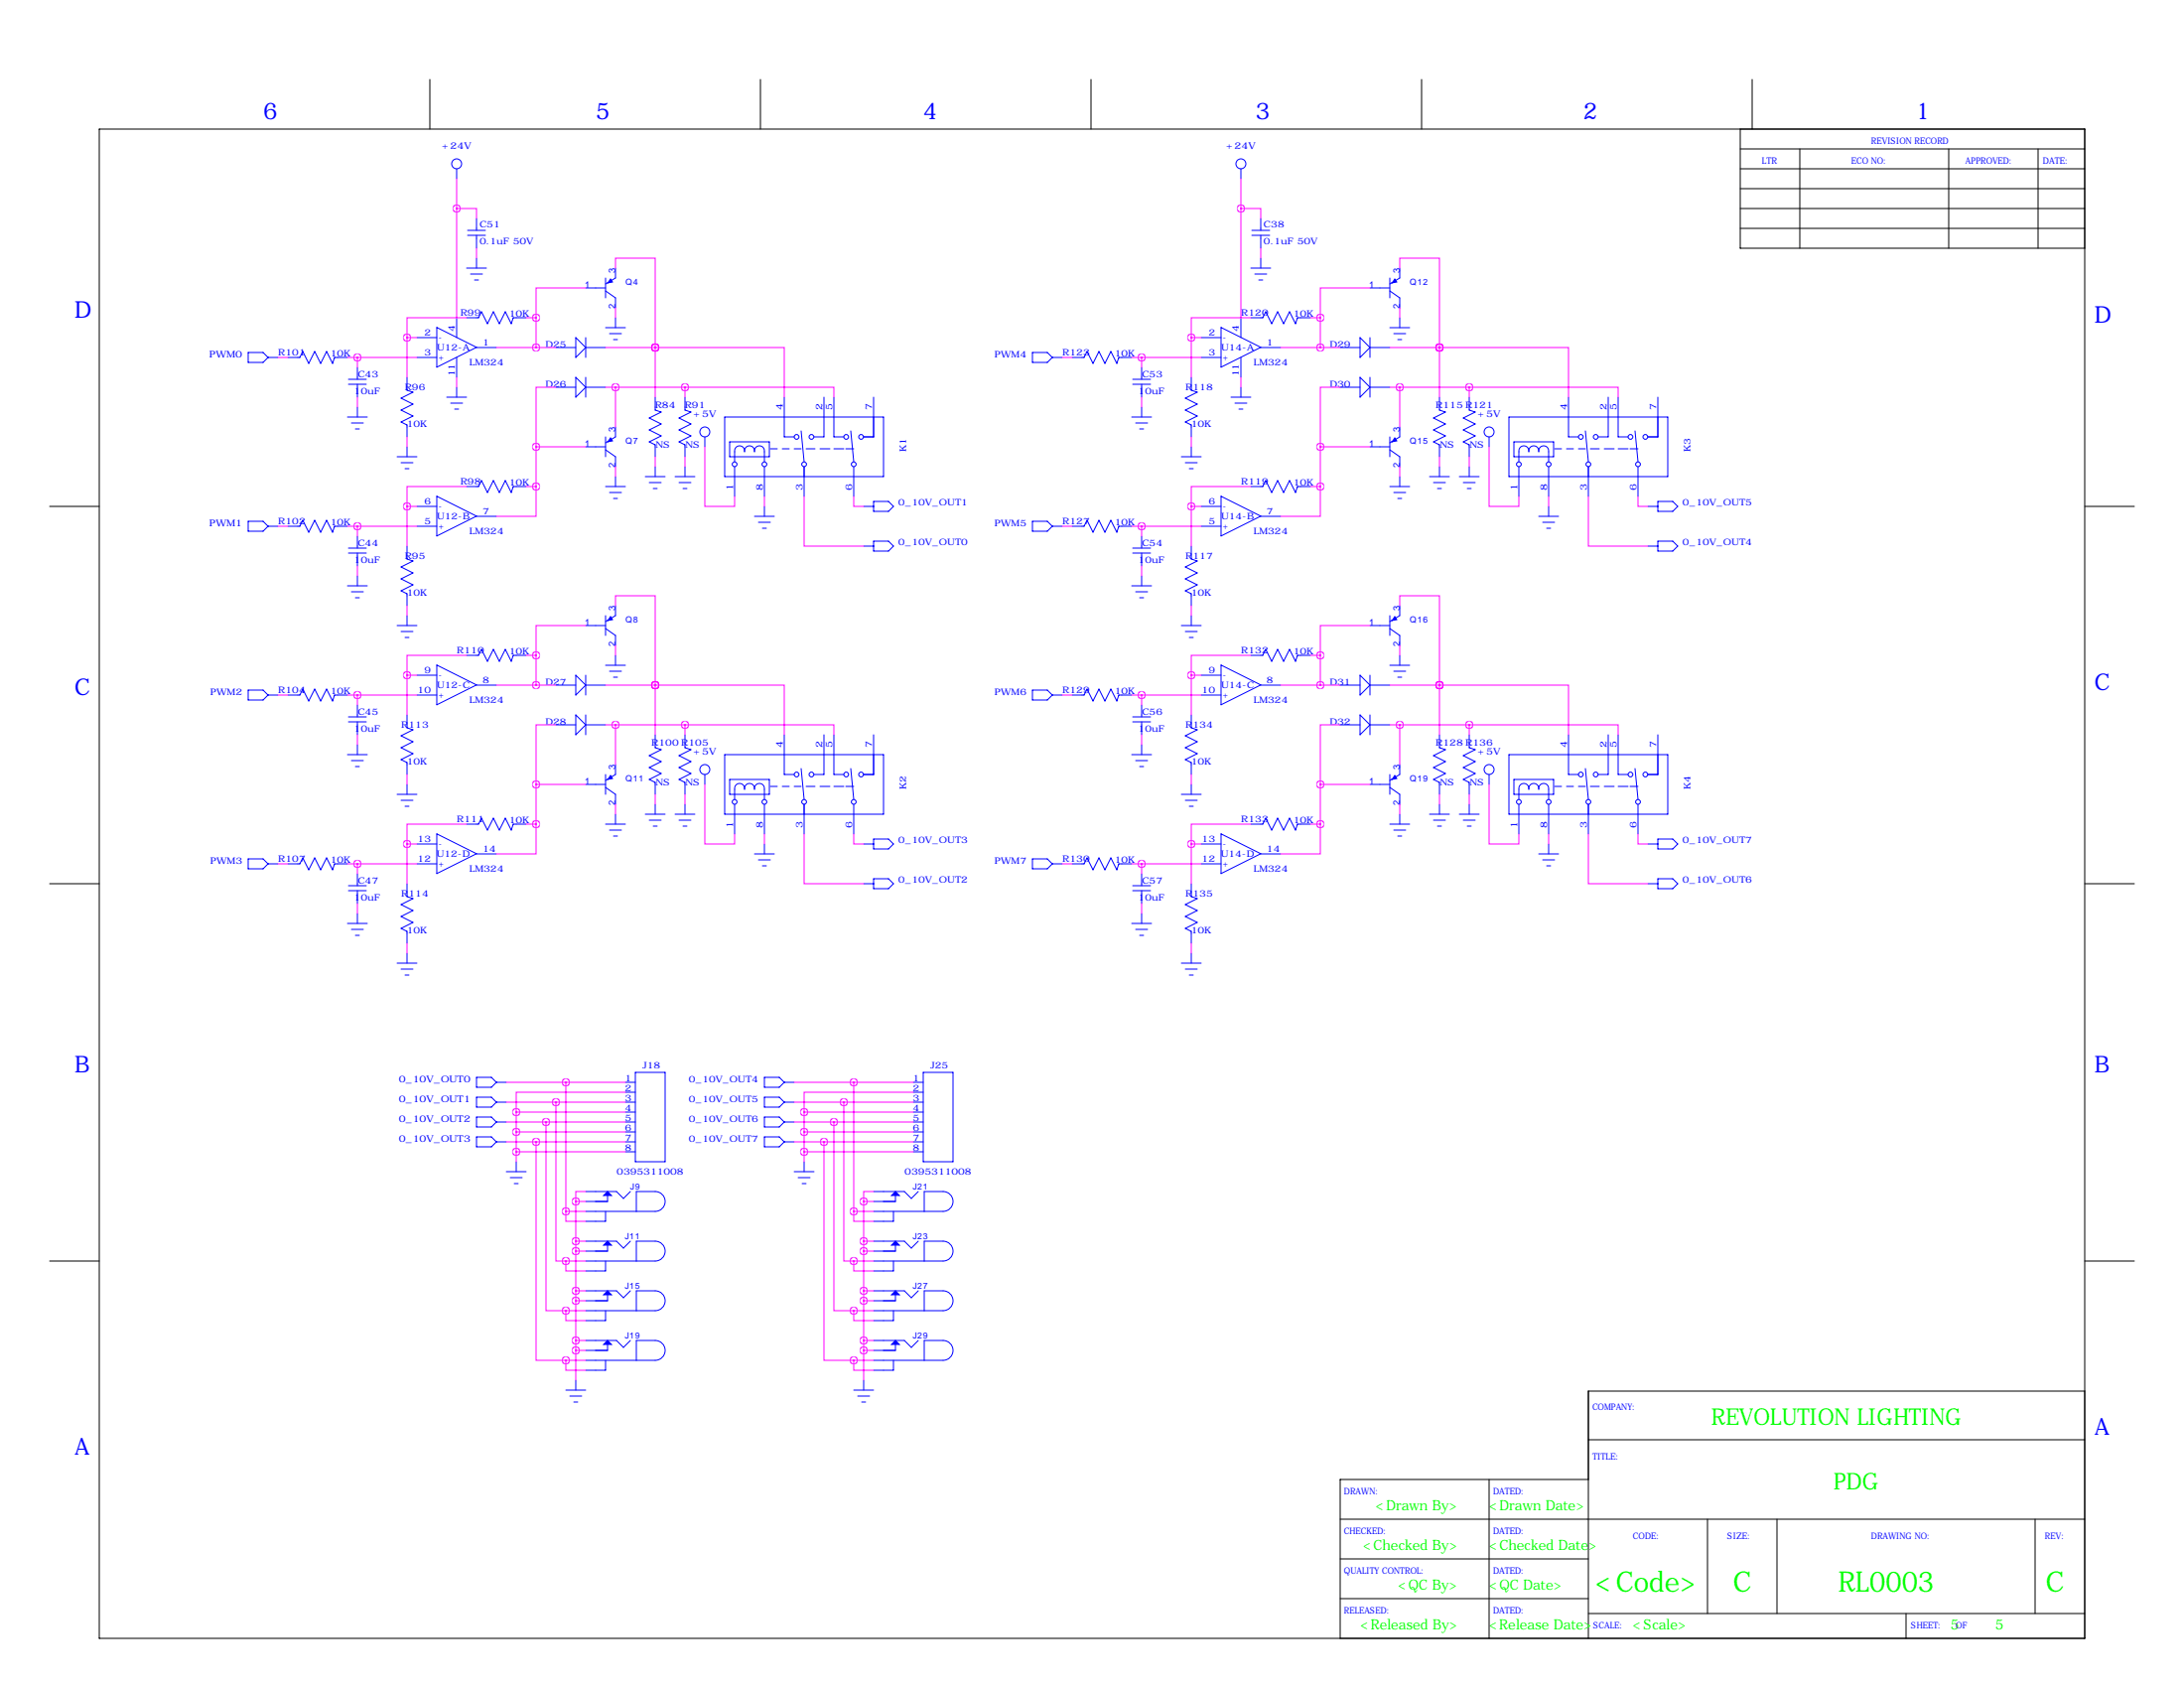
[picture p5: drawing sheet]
<svg xmlns="http://www.w3.org/2000/svg" width="559mm" height="432mm" viewBox="0 0 559 432" stroke-linecap="round" stroke-linejoin="round" font-family="sans-serif">
<g fill="none" stroke="#000" stroke-width=".25">
<path d="M25.4 33h508v386.1h-508zM110 20.3v12.7M194.6 20.3v12.7M279.1 20.3v12.7M363.7 20.3v12.7M445.3 38.1h88.1M445.3 33v30.5h88.1M448.3 20.3v12.7M460.5 38.1v25.4M498.6 38.1v25.4M521.5 38.1v25.4M445.3 48.3h88.1"/>
<path d="M445.3 43.2h88.1M445.3 53.3h88.1M445.3 58.4h88.1M12.7 129.5h12.7M533.4 129.5h12.7M12.7 226.1h12.7M533.4 226.1h12.7M12.7 322.6h12.7M533.4 322.6h12.7M533.4 355.9h-127v63.2M381 378.5v40.6M406.4 368.3h127"/>
<path d="M406.4 378.5h-63.5v40.6M342.9 388.6h190.5M342.9 398.8h63.5M436.9 388.6v24.1M454.7 388.6v24.1M520.7 388.6v24.1M342.9 408.9h63.5M406.4 412.7h127M487.7 412.7v6.4"/>
</g>
<g fill="none" stroke="#00f" stroke-width=".25">
<path d="M116.8 43.2v2.5M119.6 58.9h4.6M121.9 55.9v3M317.5 43.2v2.5M320.3 58.9h4.6M322.6 55.9v3M119.4 68.6h5.1M119.6 60.2h4.6M120.4 70.1h3M121.4 71.6h1M121.9 60.2v3.3M121.9 66v2.6"/>
<path d="M149.9 73.7h5M154.9 71.1v5.1M154.9 74.4l2.6 1.8v2.5M157.5 68.6v2.5l-2.6 1.5M320 68.6h5.1M320.3 60.2h4.6M321.1 70.1h3M322.1 71.6h1M322.6 60.2v3.3M322.6 66v2.6M350.5 73.7h5.1M355.6 71.1v5.1"/>
<path d="M355.6 74.4l2.5 1.8v2.5M358.1 68.6v2.5l-2.5 1.5M63.5 90.2h3.8l1.3 1.2-1.3 1.3h-3.8zM68.6 91.4h2.5M73.7 91.4h3l.8-1.5 1.5 3.1 1.5-3.1 1.5 3.1 1.6-3.1 1.5 3.1 .5-1.6h3.3M89.2 98.3h4.5M89.2 97h4.5M91.4 94v3M91.4 98.3v3.3M104.1 96.5v3.3l1.6 .5-3.1 1.6 3.1 1.5-3.1 1.5 3.1 1.5-3.1 1.5 1.5 .8v3.1M106.7 86.4h5.1M106.7 91.4h5.1"/>
<path d="M111.8 83.8l10.1 5-10.1 5.1zM116.8 81.3v5.1M116.8 91.4v5.1M116.8 99.1v2.5M119.4 81.3h3l.8-1.5 1.5 3 1.5-3 1.6 3 1.5-3 1.5 3 .5-1.5h3.3M121.9 88.9h5.1M142.2 88.9h5.1M142.2 99.1h5.1M147.3 86.4l2.6 2.5-2.6 2.5zM147.3 96.5l2.6 2.6-2.6 2.5zM149.9 88.9h5M149.9 86.4v5"/>
<path d="M149.9 96.5v5.1M149.9 99.1h5M154.9 83.8h5.1M156 85.3h3M157 86.9h1M157.5 81.3v2.5M264.2 90.2h3.8l1.2 1.2-1.2 1.3h-3.8zM269.2 91.4h2.6M274.3 91.4h3.1l.7-1.5 1.6 3.1 1.5-3.1 1.5 3.1 1.5-3.1 1.6 3.1 .5-1.6h3.3M289.8 98.3h4.6M289.8 97h4.6M292.1 94v3"/>
<path d="M292.1 98.3v3.3M304.8 96.5v3.3l1.5 .5-3 1.6 3 1.5-3 1.5 3 1.5-3 1.5 1.5 .8v3.1M307.3 86.4h5.1M307.3 91.4h5.1M312.4 83.8l10.2 5-10.2 5.1zM317.5 81.3v5.1M317.5 91.4v5.1M317.5 99.1v2.5M320 81.3h3.1l.7-1.5 1.6 3 1.5-3 1.5 3 1.5-3 1.6 3 .5-1.5h3.3M322.6 88.9h5.1M342.9 88.9h5.1M342.9 99.1h5.1"/>
<path d="M348 86.4l2.5 2.5-2.5 2.5zM348 96.5l2.5 2.6-2.5 2.5zM350.5 88.9h5.1M350.5 99.1h5.1M350.5 86.4v5M350.5 96.5v5.1M355.6 83.8h5.1M356.6 85.3h3.1M357.6 86.9h1M358.1 81.3v2.5M88.9 106.7h5.1M89.9 108.2h3.1"/>
<path d="M90.9 109.7h1M91.4 104.1v2.6M101.6 116.8h5.1M102.6 118.4h3.1M103.6 119.9h1M104.1 114.3v2.5M114.3 101.6h5.1M115.3 103.1h3.1M116.3 104.6h1M149.9 114.3h5M154.9 111.8v5M154.9 115.1l2.6 1.7v2.6"/>
<path d="M157.5 109.2v2.6l-2.6 1.5M167.6 101.6v3.3l1.6 .5-3.1 1.5 3.1 1.6-3.1 1.5 3.1 1.5-3.1 1.5 1.5 .8v3M167.6 119.4v2.5M175.3 101.6v3.3l1.5 .5-3.1 1.5 3.1 1.6-3.1 1.5 3.1 1.5-3.1 1.5 1.6 .8v3M175.3 119.4v2.5M180.3 111.8v2.5M185.4 106.7h40.7v15.2h-40.7zM186.7 113h10.1v3.8h-10.1zM188 118.1v-2.5a1.27 1.27 0 0 1 1.2-1.6 1.27 1.27 0 0 1 1.3 1.6 1.29 1.29 0 0 1 1.2-1.6 1.29 1.29 0 0 1 1.3 1.6 1.29 1.29 0 0 1 1.3-1.6 1.29 1.29 0 0 1 1.3 1.6v2.5M188 119.4v7.6M195.6 119.4v7.6M197.1 114.8h1.8"/>
<path d="M200.2 114.8h1.7M200.7 101.6v10.2h2.5M203.2 114.8h1.8M205 110.2l.7 7.9M205.7 119.4v7.6M206.2 114.8h2.3M209.8 114.8h2.5M210.8 101.6v10.2h-2.5M213.4 114.8h2.5M213.4 101.6v10.2h2.5M216.4 114.8h2M217.7 110.2l.7 7.9"/>
<path d="M218.4 119.4v7.6M223.5 101.6v10.2h-2.5M289.6 106.7h5M290.6 108.2h3M291.6 109.7h1M292.1 104.1v2.6M302.3 116.8h5M303.3 118.4h3M304.3 119.9h1M304.8 114.3v2.5M315 101.6h5M316 103.1h3"/>
<path d="M317 104.6h1M350.5 114.3h5.1M355.6 111.8v5M355.6 115.1l2.5 1.7v2.6M358.1 109.2v2.6l-2.5 1.5M368.3 101.6v3.3l1.5 .5-3 1.5 3 1.6-3 1.5 3 1.5-3 1.5 1.5 .8v3M368.3 119.4v2.5M375.9 101.6v3.3l1.5 .5-3 1.5 3 1.6-3 1.5 3 1.5-3 1.5 1.5 .8v3M375.9 119.4v2.5M381 111.8v2.5M386.1 106.7h40.6v15.2h-40.6zM387.3 113h10.2v3.8h-10.2z"/>
<path d="M388.6 118.1v-2.5a1.27 1.27 0 0 1 1.3-1.6 1.27 1.27 0 0 1 1.2 1.6 1.29 1.29 0 0 1 1.3-1.6 1.29 1.29 0 0 1 1.3 1.6 1.29 1.29 0 0 1 1.2-1.6 1.29 1.29 0 0 1 1.3 1.6v2.5M388.6 119.4v7.6M396.2 119.4v7.6M397.8 114.8h1.7M400.8 114.8h1.8M401.3 101.6v10.2h2.6M403.9 114.8h1.7M405.6 110.2l.8 7.9M406.4 119.4v7.6M406.9 114.8h2.3M410.5 114.8h2.5M411.5 101.6v10.2h-2.6"/>
<path d="M414 114.8h2.6M414 101.6v10.2h2.6M417.1 114.8h2M418.3 110.2l.8 7.9M419.1 119.4v7.6M424.2 101.6v10.2h-2.6M63.5 133.3h3.8l1.3 1.3-1.3 1.3h-3.8zM68.6 134.6h2.5M73.7 134.6h3l.8-1.5 1.5 3 1.5-3 1.5 3 1.6-3 1.5 3 .5-1.5h3.3M91.4 137.2v3M104.1 139.7v3.3l1.6 .5-3.1 1.5 3.1 1.6-3.1 1.5 3.1 1.5-3.1 1.5 1.5 .8v3M106.7 134.6h5.1"/>
<path d="M106.7 129.5h5.1M111.8 126.9l10.1 5.1-10.1 5.1zM119.4 124.5h3l.8-1.6 1.5 3.1 1.5-3.1 1.6 3.1 1.5-3.1 1.5 3.1 .5-1.5h3.3M121.9 132.1h5.1M154.9 124.5h5.1M156 126h3M157 127.5h1M157.5 121.9v2.6M165.1 121.9h5.1M166.1 123.4h3.1M167.1 125h1M172.7 121.9h5.1"/>
<path d="M173.7 123.4h3.1M174.8 125h1M193 132.1h5.1M194.1 133.6h3M195.1 135.1h1M195.6 129.5v2.6M221 129.5h2.5M221 139.7h2.5M223.5 128.3h3.8l1.3 1.2-1.3 1.3h-3.8zM223.5 138.4h3.8l1.3 1.3-1.3 1.3h-3.8zM264.2 133.3h3.8l1.2 1.3-1.2 1.3h-3.8zM269.2 134.6h2.6"/>
<path d="M274.3 134.6h3.1l.7-1.5 1.6 3 1.5-3 1.5 3 1.5-3 1.6 3 .5-1.5h3.3M292.1 137.2v3M304.8 139.7v3.3l1.5 .5-3 1.5 3 1.6-3 1.5 3 1.5-3 1.5 1.5 .8v3M307.3 134.6h5.1M307.3 129.5h5.1M312.4 126.9l10.2 5.1-10.2 5.1zM320 124.5h3.1l.7-1.6 1.6 3.1 1.5-3.1 1.5 3.1 1.5-3.1 1.6 3.1 .5-1.5h3.3M322.6 132.1h5.1M355.6 124.5h5.1M356.6 126h3.1M357.6 127.5h1M358.1 121.9v2.6"/>
<path d="M365.8 121.9h5M366.8 123.4h3M367.8 125h1M373.4 121.9h5.1M374.4 123.4h3M375.4 125h1M393.7 132.1h5.1M394.7 133.6h3.1M395.7 135.1h1M396.2 129.5v2.6M421.6 129.5h2.6M421.6 139.7h2.6"/>
<path d="M424.2 128.3h3.8l1.3 1.2-1.3 1.3h-3.8zM424.2 138.4h3.8l1.3 1.3-1.3 1.3h-3.8zM88.9 149.9h5.1M89.2 141.5h4.5M89.2 140.2h4.5M89.9 151.4h3.1M90.9 152.9h1M91.4 141.5v3.3M91.4 147.3v2.6M104.1 157.5v2.5M154.9 157.5v5.1M157.5 154.9v2.6l-2.6 1.5"/>
<path d="M289.6 149.9h5M289.8 141.5h4.6M289.8 140.2h4.6M290.6 151.4h3M291.6 152.9h1M292.1 141.5v3.3M292.1 147.3v2.6M304.8 157.5v2.5M355.6 157.5v5.1M358.1 154.9v2.6l-2.5 1.5M63.5 176.5h3.8l1.3 1.3-1.3 1.3h-3.8zM68.6 177.8h2.5"/>
<path d="M73.7 177.8h3l.8-1.5 1.5 3 1.5-3 1.5 3 1.6-3 1.5 3 .5-1.5h3.3M101.6 160h5.1M102.6 161.5h3.1M103.6 163.1h1M106.7 177.8h5.1M106.7 172.7h5.1M111.8 170.1l10.1 5.1-10.1 5.1zM119.4 167.6h3l.8-1.5 1.5 3.1 1.5-3.1 1.6 3.1 1.5-3.1 1.5 3.1 .5-1.6h3.3M121.9 175.3h5.1M142.2 175.3h5.1M147.3 172.7l2.6 2.6-2.6 2.5zM149.9 175.3h5"/>
<path d="M149.9 160h5M149.9 172.7v5.1M154.9 160.8l2.6 1.8v2.5M154.9 170.2h5.1M156 171.7h3M157 173.2h1M157.5 167.6v2.6M264.2 176.5h3.8l1.2 1.3-1.2 1.3h-3.8zM269.2 177.8h2.6M274.3 177.8h3.1l.7-1.5 1.6 3 1.5-3 1.5 3 1.5-3 1.6 3 .5-1.5h3.3M302.3 160h5M303.3 161.5h3"/>
<path d="M304.3 163.1h1M307.3 177.8h5.1M307.3 172.7h5.1M312.4 170.1l10.2 5.1-10.2 5.1zM320 167.6h3.1l.7-1.5 1.6 3.1 1.5-3.1 1.5 3.1 1.5-3.1 1.6 3.1 .5-1.6h3.3M322.6 175.3h5.1M342.9 175.3h5.1M348 172.7l2.5 2.6-2.5 2.5zM350.5 175.3h5.1M350.5 160h5.1M350.5 172.7v5.1M355.6 160.8l2.5 1.8v2.5"/>
<path d="M355.6 170.2h5.1M356.6 171.7h3.1M357.6 173.2h1M358.1 167.6v2.6M88.9 193h5.1M89.2 184.7h4.5M89.2 183.4h4.5M89.9 194.6h3.1M90.9 196.1h1M91.4 180.3v3.1M91.4 184.7v3.3M91.4 190.5v2.5"/>
<path d="M104.1 182.9v3.3l1.6 .5-3.1 1.5 3.1 1.5-3.1 1.6 3.1 1.5-3.1 1.5 1.5 .8v3M142.2 185.4h5.1M147.3 182.9l2.6 2.5-2.6 2.6zM149.9 182.9v5.1M149.9 185.4h5M154.9 198.1v5.1M157.5 195.6v2.5l-2.6 1.5M167.6 188v3.3l1.6 .5-3.1 1.5 3.1 1.5-3.1 1.5 3.1 1.6-3.1 1.5 1.5 .8v3M175.3 188v3.3l1.5 .5-3.1 1.5 3.1 1.5-3.1 1.5 3.1 1.6-3.1 1.5 1.6 .8v3M180.3 198.1v2.6M185.4 193h40.7v15.3h-40.7zM186.7 199.4h10.1v3.8h-10.1z"/>
<path d="M200.7 188v10.1h2.5M205 196.6l.7 7.9M210.8 188v10.1h-2.5M213.4 188v10.1h2.5M217.7 196.6l.7 7.9M223.5 188v10.1h-2.5M289.6 193h5M289.8 184.7h4.6M289.8 183.4h4.6M290.6 194.6h3M291.6 196.1h1M292.1 180.3v3.1"/>
<path d="M292.1 184.7v3.3M292.1 190.5v2.5M304.8 182.9v3.3l1.5 .5-3 1.5 3 1.5-3 1.6 3 1.5-3 1.5 1.5 .8v3M342.9 185.4h5.1M348 182.9l2.5 2.5-2.5 2.6zM350.5 185.4h5.1M350.5 182.9v5.1M355.6 198.1v5.1M358.1 195.6v2.5l-2.5 1.5M368.3 188v3.3l1.5 .5-3 1.5 3 1.5-3 1.5 3 1.6-3 1.5 1.5 .8v3M375.9 188v3.3l1.5 .5-3 1.5 3 1.5-3 1.5 3 1.6-3 1.5 1.5 .8v3M381 198.1v2.6"/>
<path d="M386.1 193h40.6v15.3h-40.6zM387.3 199.4h10.2v3.8h-10.2zM401.3 188v10.1h2.6M405.6 196.6l.8 7.9M411.5 188v10.1h-2.6M414 188v10.1h2.6M418.3 196.6l.8 7.9M424.2 188v10.1h-2.6M63.5 219.7h3.8l1.3 1.3-1.3 1.2h-3.8zM101.6 203.2h5.1M102.6 204.7h3.1M103.6 206.2h1"/>
<path d="M104.1 200.7v2.5M106.7 215.9h5.1M111.8 213.3l10.1 5.1-10.1 5.1zM119.4 210.8h3l.8-1.5 1.5 3 1.5-3 1.6 3 1.5-3 1.5 3 .5-1.5h3.3M121.9 218.4h5.1M149.9 200.7h5M154.9 210.8h5.1M154.9 201.4l2.6 1.8v2.5M156 212.3h3M157 213.9h1M157.5 208.3v2.5M165.1 208.3h5.1"/>
<path d="M166.1 209.8h3.1M167.1 211.3h1M167.6 205.7v2.6M172.7 208.3h5.1M173.7 209.8h3.1M174.8 211.3h1M175.3 205.7v2.6M188 204.5v-2.6a1.27 1.27 0 0 1 1.2-1.5 1.27 1.27 0 0 1 1.3 1.5 1.29 1.29 0 0 1 1.2-1.5 1.29 1.29 0 0 1 1.3 1.5 1.29 1.29 0 0 1 1.3-1.5 1.29 1.29 0 0 1 1.3 1.5v2.6M188 205.7v7.7M193 218.4h5.1M194.1 220h3M195.6 205.7v7.7"/>
<path d="M195.6 215.9v2.5M197.1 201.2h1.8M200.2 201.2h1.7M203.2 201.2h1.8M205.7 205.7v7.7M206.2 201.2h2.3M209.8 201.2h2.5M213.4 201.2h2.5M216.4 201.2h2M218.4 205.7v7.7M221 215.9h2.5M223.5 214.6h3.8l1.3 1.3-1.3 1.3h-3.8z"/>
<path d="M264.2 219.7h3.8l1.2 1.3-1.2 1.2h-3.8zM302.3 203.2h5M303.3 204.7h3M304.3 206.2h1M304.8 200.7v2.5M307.3 215.9h5.1M312.4 213.3l10.2 5.1-10.2 5.1zM320 210.8h3.1l.7-1.5 1.6 3 1.5-3 1.5 3 1.5-3 1.6 3 .5-1.5h3.3M322.6 218.4h5.1M350.5 200.7h5.1M355.6 210.8h5.1M355.6 201.4l2.5 1.8v2.5"/>
<path d="M356.6 212.3h3.1M357.6 213.9h1M358.1 208.3v2.5M365.8 208.3h5M366.8 209.8h3M367.8 211.3h1M368.3 205.7v2.6M373.4 208.3h5.1M374.4 209.8h3M375.4 211.3h1M375.9 205.7v2.6M388.6 204.5v-2.6a1.27 1.27 0 0 1 1.3-1.5 1.27 1.27 0 0 1 1.2 1.5 1.29 1.29 0 0 1 1.3-1.5 1.29 1.29 0 0 1 1.3 1.5 1.29 1.29 0 0 1 1.2-1.5 1.29 1.29 0 0 1 1.3 1.5v2.6"/>
<path d="M388.6 205.7v7.7M393.7 218.4h5.1M394.7 220h3.1M396.2 205.7v7.7M396.2 215.9v2.5M397.8 201.2h1.7M400.8 201.2h1.8M403.9 201.2h1.7M406.4 205.7v7.7M406.9 201.2h2.3M410.5 201.2h2.5M414 201.2h2.6"/>
<path d="M417.1 201.2h2M419.1 205.7v7.7M421.6 215.9h2.6M424.2 214.6h3.8l1.3 1.3-1.3 1.3h-3.8zM68.6 221h2.5M73.7 221h3l.8-1.5 1.5 3 1.5-3 1.5 3 1.6-3 1.5 3 .5-1.5h3.3M88.9 236.2h5.1M89.2 227.8h4.5M89.2 226.6h4.5M89.9 237.7h3.1M90.9 239.3h1M91.4 223.5v3.1"/>
<path d="M91.4 227.8v3.3M91.4 233.7v2.5M104.1 226.1v3.3l1.6 .5-3.1 1.5 3.1 1.5-3.1 1.5 3.1 1.6-3.1 1.5 1.5 .8v3M106.7 221h5.1M195.1 221.5h1M221 226.1h2.5M223.5 224.8h3.8l1.3 1.3-1.3 1.2h-3.8zM269.2 221h2.6M274.3 221h3.1l.7-1.5 1.6 3 1.5-3 1.5 3 1.5-3 1.6 3 .5-1.5h3.3M289.6 236.2h5M289.8 227.8h4.6M289.8 226.6h4.6"/>
<path d="M290.6 237.7h3M291.6 239.3h1M292.1 223.5v3.1M292.1 227.8v3.3M292.1 233.7v2.5M304.8 226.1v3.3l1.5 .5-3 1.5 3 1.5-3 1.5 3 1.6-3 1.5 1.5 .8v3M307.3 221h5.1M395.7 221.5h1M421.6 226.1h2.6M424.2 224.8h3.8l1.3 1.3-1.3 1.2h-3.8zM101.6 246.4h5.1M102.6 247.9h3.1"/>
<path d="M103.6 249.4h1M104.1 243.8v2.6M302.3 246.4h5M303.3 247.9h3M304.3 249.4h1M304.8 243.8v2.6M121.9 275.6h3.8l1.3 1.3-1.3 1.2h-3.8zM127 276.9h2.5M160 276.9h2.6M160 279.4h2.6M162.6 274.3h7.6v22.9h-7.6zM195.6 275.6h3.8l1.3 1.3-1.3 1.2h-3.8z"/>
<path d="M200.7 276.9h2.5M233.7 276.9h2.5M233.7 279.4h2.5M236.2 274.3h7.6v22.9h-7.6zM121.9 280.7h3.8l1.3 1.2-1.3 1.3h-3.8zM121.9 285.8h3.8l1.3 1.2-1.3 1.3h-3.8zM121.9 290.8h3.8l1.3 1.3-1.3 1.3h-3.8zM127 281.9h2.5M127 287h2.5M127 292.1h2.5M129.5 299.7h5.1M132.1 297.2v2.5"/>
<path d="M160 281.9h2.6M160 284.5h2.6M160 287h2.6M160 289.6h2.6M160 292.1h2.6M160 294.6h2.6M195.6 280.7h3.8l1.3 1.2-1.3 1.3h-3.8zM195.6 285.8h3.8l1.3 1.2-1.3 1.3h-3.8zM195.6 290.8h3.8l1.3 1.3-1.3 1.3h-3.8zM200.7 281.9h2.5M200.7 287h2.5M200.7 292.1h2.5"/>
<path d="M203.2 299.7h5.1M205.7 297.2v2.5M233.7 281.9h2.5M233.7 284.5h2.5M233.7 287h2.5M233.7 289.6h2.5M233.7 292.1h2.5M233.7 294.6h2.5M130.6 301.2h3M131.6 302.8h1M149.9 309.9h17.7a2.54 2.54 0 0 0 2.6-2.6 2.54 2.54 0 0 0-2.6-2.5h-4.8v5.1M149.9 304.8h7.8l1.8 1.8 1.8-1.8"/>
<path d="M149.9 317.5h7.8l1.8 1.8 1.8-1.8M154.9 309.9v2.5h-5M155.4 305.8v1.5h-5.5M155.4 318.5v1.5h-5.5M204.2 301.2h3.1M205.2 302.8h1M223.5 309.9h17.8a2.54 2.54 0 0 0 2.5-2.6 2.54 2.54 0 0 0-2.5-2.5h-4.8v5.1M223.5 304.8h7.9l1.8 1.8 1.7-1.8M223.5 317.5h7.9l1.8 1.8 1.7-1.8M228.6 309.9v2.5h-5.1M229.1 305.8v1.5h-5.6M229.1 318.5v1.5h-5.6"/>
<path d="M149.9 322.6h17.7a2.54 2.54 0 0 0 2.6-2.6 2.54 2.54 0 0 0-2.6-2.5h-4.8v5.1M149.9 335.3h17.7a2.54 2.54 0 0 0 2.6-2.6 2.54 2.54 0 0 0-2.6-2.5h-4.8v5.1M149.9 330.2h7.8l1.8 1.8 1.8-1.8M154.9 322.6v2.5h-5M154.9 335.3v2.5h-5M155.4 331.2v1.5h-5.5M223.5 322.6h17.8a2.54 2.54 0 0 0 2.5-2.6 2.54 2.54 0 0 0-2.5-2.5h-4.8v5.1M223.5 335.3h17.8a2.54 2.54 0 0 0 2.5-2.6 2.54 2.54 0 0 0-2.5-2.5h-4.8v5.1M223.5 330.2h7.9l1.8 1.8 1.7-1.8M228.6 322.6v2.5h-5.1M228.6 335.3v2.5h-5.1M229.1 331.2v1.5h-5.6"/>
<path d="M144.8 355.6h5.1M145.8 357.1h3M146.8 358.6h1M147.3 353.1v2.5M149.9 348h17.7a2.54 2.54 0 0 0 2.6-2.6 2.54 2.54 0 0 0-2.6-2.5h-4.8v5.1M149.9 342.9h7.8l1.8 1.8 1.8-1.8M154.9 348v2.5h-5M155.4 343.9v1.5h-5.5M218.4 355.6h5.1M219.5 357.1h3M220.5 358.6h1M221 353.1v2.5"/>
<path d="M223.5 348h17.8a2.54 2.54 0 0 0 2.5-2.6 2.54 2.54 0 0 0-2.5-2.5h-4.8v5.1M223.5 342.9h7.9l1.8 1.8 1.7-1.8M228.6 348v2.5h-5.1M229.1 343.9v1.5h-5.6"/>
<circle cx="116.8" cy="41.9" r="1.27"/>
<circle cx="317.5" cy="41.9" r="1.27"/>
<circle cx="180.3" cy="110.5" r="1.27"/>
<circle cx="188" cy="118.8" r=".61"/>
<circle cx="195.6" cy="118.8" r=".61"/>
<circle cx="203.8" cy="111.8" r=".61"/>
<circle cx="205.7" cy="118.8" r=".61"/>
<circle cx="207.6" cy="111.8" r=".61"/>
<circle cx="216.5" cy="111.8" r=".61"/>
<circle cx="218.4" cy="118.8" r=".61"/>
<circle cx="220.3" cy="111.8" r=".61"/>
<circle cx="381" cy="110.5" r="1.27"/>
<circle cx="388.6" cy="118.8" r=".61"/>
<circle cx="396.2" cy="118.8" r=".61"/>
<circle cx="404.5" cy="111.8" r=".61"/>
<circle cx="406.4" cy="118.8" r=".61"/>
<circle cx="408.3" cy="111.8" r=".61"/>
<circle cx="417.2" cy="111.8" r=".61"/>
<circle cx="419.1" cy="118.8" r=".61"/>
<circle cx="421" cy="111.8" r=".61"/>
<circle cx="180.3" cy="196.8" r="1.27"/>
<circle cx="203.8" cy="198.1" r=".61"/>
<circle cx="207.6" cy="198.1" r=".61"/>
<circle cx="216.5" cy="198.1" r=".61"/>
<circle cx="220.3" cy="198.1" r=".61"/>
<circle cx="381" cy="196.8" r="1.27"/>
<circle cx="404.5" cy="198.1" r=".61"/>
<circle cx="408.3" cy="198.1" r=".61"/>
<circle cx="417.2" cy="198.1" r=".61"/>
<circle cx="421" cy="198.1" r=".61"/>
<circle cx="188" cy="205.1" r=".61"/>
<circle cx="195.6" cy="205.1" r=".61"/>
<circle cx="205.7" cy="205.1" r=".61"/>
<circle cx="218.4" cy="205.1" r=".61"/>
<circle cx="388.6" cy="205.1" r=".61"/>
<circle cx="396.2" cy="205.1" r=".61"/>
<circle cx="406.4" cy="205.1" r=".61"/>
<circle cx="419.1" cy="205.1" r=".61"/>
</g>
<g fill="#00f" stroke="#00f" stroke-width=".25">
<path d="M156.2 112l.5 .8-1.3 .2z"/>
<path d="M156.2 71.4l.5 .7-1.3 .3z"/>
<path d="M156.2 198.4l.5 .7-1.3 .3z"/>
<path d="M156.2 157.7l.5 .8-1.3 .3z"/>
<path d="M356.9 112l.5 .8-1.3 .2z"/>
<path d="M356.9 71.4l.5 .7-1.3 .3z"/>
<path d="M356.9 198.4l.5 .7-1.3 .3z"/>
<path d="M356.9 157.7l.5 .8-1.3 .3z"/>
<path d="M155.4 304.8l1.1 1h-2.1z"/>
<path d="M154.4 318.5l1-1 1.1 1z"/>
<path d="M155.4 330.2l1.1 1h-2.1z"/>
<path d="M155.4 342.9l1.1 1h-2.1z"/>
<path d="M229.1 304.8l1 1h-2z"/>
<path d="M229.1 317.5l1 1h-2z"/>
<path d="M229.1 330.2l1 1h-2z"/>
<path d="M229.1 342.9l1 1h-2z"/>
</g>
<g fill="none" stroke="#f0f" stroke-width=".25">
<path d="M116.8 53.3h5.1v2.6M116.8 45.7v35.6M317.5 53.3h5.1v2.6M317.5 45.7v35.6M121.9 63.5v2.5M149.9 73.7h-12.7v7.6M157.5 68.6v-2.6h10.1v22.9M157.5 78.7v2.6M322.6 63.5v2.5M350.5 73.7h-12.7v7.6M358.1 68.6v-2.6h10.2v22.9M358.1 78.7v2.6"/>
<path d="M71.1 91.4h2.6M88.9 91.4h17.8M91.4 91.4v2.6M104.1 86.4h2.6M104.1 86.4v10.1M116.8 96.5v2.6M119.4 81.3h-15.3v5.1M127 88.9h15.2M134.6 81.3h2.6M137.2 81.3v7.6M142.2 99.1h-5v15.2M154.9 88.9h12.7"/>
<path d="M154.9 99.1h20.4M157.5 99.1v10.1M167.6 88.9h33.1v12.7M167.6 88.9h.1M167.6 88.9v12.7M175.3 99.1h38.1v2.5M175.3 99.1v2.5M271.8 91.4h2.5M289.6 91.4h17.7M292.1 91.4v2.6M304.8 86.4h2.5M304.8 86.4v10.1"/>
<path d="M317.5 96.5v2.6M320 81.3h-15.2v5.1M327.7 88.9h15.2M335.3 81.3h2.5M337.8 81.3v7.6M342.9 99.1h-5.1v15.2M355.6 88.9h12.7M355.6 99.1h20.3M358.1 99.1v10.1M368.3 88.9h33v12.7M368.3 88.9h.1M368.3 88.9v12.7"/>
<path d="M375.9 99.1h38.1v2.5M375.9 99.1v2.5M91.4 101.6v2.5M104.1 111.8v2.5M137.2 114.3h12.7M137.2 114.3v10.2M157.5 119.4v2.5M167.6 116.8v2.6M175.3 116.8v2.6M180.3 114.3v15.2h7.7v-2.5M292.1 101.6v2.5M304.8 111.8v2.5"/>
<path d="M337.8 114.3v10.2M337.8 114.3h12.7M358.1 119.4v2.5M368.3 116.8v2.6M375.9 116.8v2.6M381 114.3v15.2h7.6v-2.5M71.1 134.6h2.6M88.9 134.6h17.8M91.4 134.6v2.6M104.1 129.5v10.2M104.1 129.5h2.6M119.4 124.5h-15.3v5"/>
<path d="M134.6 124.5h2.6M137.2 124.5v7.6h-10.2M195.6 127v2.5M205.7 127v12.7h15.3M218.4 127v2.5h2.6M271.8 134.6h2.5M289.6 134.6h17.7M292.1 134.6v2.6M304.8 129.5h2.5M304.8 129.5v10.2M320 124.5h-15.2v5M335.3 124.5h2.5"/>
<path d="M337.8 124.5v7.6h-10.1M396.2 127v2.5M406.4 127v12.7h15.2M419.1 127v2.5h2.5M91.4 144.8v2.5M104.1 154.9v2.6M157.5 154.9v-2.5h10.1v22.9M292.1 144.8v2.5M304.8 154.9v2.6M358.1 154.9v-2.5h10.2v22.9M71.1 177.8h2.6M88.9 177.8h17.8"/>
<path d="M91.4 177.8v2.5M104.1 172.7v10.2M104.1 172.7h2.6M119.4 167.6h-15.3v5.1M127 175.3h15.2M134.6 167.6h2.6M137.2 167.6v7.7M149.9 160h-12.7v7.6M154.9 175.3h12.7M157.5 165.1v2.5M167.6 175.3h33.1v12.7M167.6 175.3h.1"/>
<path d="M167.6 175.3v12.7M271.8 177.8h2.5M289.6 177.8h17.7M292.1 177.8v2.5M304.8 172.7h2.5M304.8 172.7v10.2M320 167.6h-15.2v5.1M327.7 175.3h15.2M335.3 167.6h2.5M337.8 167.6v7.7M350.5 160h-12.7v7.6M355.6 175.3h12.7"/>
<path d="M358.1 165.1v2.5M368.3 175.3h33v12.7M368.3 175.3h.1M368.3 175.3v12.7M91.4 188v2.5M104.1 198.1v2.6M142.2 185.4h-5v15.3M154.9 185.4h20.4M157.5 185.4v10.2M175.3 185.4h38.1v2.6M175.3 185.4v2.6M292.1 188v2.5"/>
<path d="M304.8 198.1v2.6M342.9 185.4h-5.1v15.3M355.6 185.4h20.3M358.1 185.4v10.2M375.9 185.4h38.1v2.6M375.9 185.4v2.6M104.1 215.9v10.2M104.1 215.9h2.6M119.4 210.8h-15.3v5.1M134.6 210.8h2.6M137.2 210.8v7.6h-10.2M137.2 200.7v10.1"/>
<path d="M137.2 200.7h12.7M157.5 205.7v2.6M167.6 203.2v2.5M175.3 203.2v2.5M180.3 200.7v15.2h7.7v-2.5M195.6 213.4v2.5M205.7 213.4v12.7h15.3M218.4 213.4v2.5h2.6M304.8 215.9h2.5M304.8 215.9v10.2M320 210.8h-15.2v5.1M335.3 210.8h2.5"/>
<path d="M337.8 210.8v7.6h-10.1M337.8 200.7v10.1M337.8 200.7h12.7M358.1 205.7v2.6M368.3 203.2v2.5M375.9 203.2v2.5M381 200.7v15.2h7.6v-2.5M396.2 213.4v2.5M406.4 213.4v12.7h15.2M419.1 213.4v2.5h2.5M71.1 221h2.6M88.9 221h17.8"/>
<path d="M91.4 221v2.5M91.4 231.1v2.6M271.8 221h2.5M289.6 221h17.7M292.1 221v2.5M292.1 231.1v2.6M104.1 241.3v2.5M304.8 241.3v2.5M129.5 276.9h30.5M144.8 276.9v33M160 279.4h-27.9v5.1M203.2 276.9h30.5"/>
<path d="M218.4 276.9v33M233.7 279.4h-28v5.1M129.5 281.9h30.5M129.5 287h30.5M129.5 292.1h30.5M132.1 284.5h27.9M132.1 284.5v12.7M132.1 289.6h27.9M132.1 294.6h27.9M137.2 292.1v55.9h7.6M139.7 287v48.3h5.1M142.2 281.9v40.7h2.6"/>
<path d="M203.2 281.9h30.5M203.2 287h30.5M203.2 292.1h30.5M205.7 284.5h28M205.7 289.6h28M205.7 294.6h28M205.7 284.5v12.7M210.8 292.1v55.9h7.6M213.4 287v48.3h5M215.9 281.9v40.7h2.5M144.8 309.9v2.5h5.1M144.8 309.9h5.1"/>
<path d="M147.3 307.3h2.6M147.3 307.3v45.8M147.3 317.5h2.6M149.9 304.8h-2.6v2.5M218.4 309.9v2.5h5.1M218.4 309.9h5.1M221 307.3h2.5M221 317.5h2.5M221 307.3v45.8M223.5 304.8h-2.5v2.5M144.8 322.6v2.5h5.1M144.8 335.3v2.5h5.1"/>
<path d="M144.8 322.6h5.1M144.8 335.3h5.1M147.3 320h2.6M147.3 330.2h2.6M147.3 332.7h2.6M218.4 322.6v2.5h5.1M218.4 335.3v2.5h5.1M218.4 322.6h5.1M218.4 335.3h5.1M221 320h2.5M221 330.2h2.5M221 332.7h2.5"/>
<path d="M144.8 348v2.5h5.1M144.8 348h5.1M147.3 342.9h2.6M147.3 345.4h2.6M218.4 348v2.5h5.1M218.4 348h5.1M221 342.9h2.5M221 345.4h2.5"/>
</g>
<path d="M116.8 53.3a.07 .07 0 0 0 .1 0 .07 .07 0 0 0-.1 0zM91.4 91.4a.07 .07 0 0 0 .1 0 .07 .07 0 0 0-.1 0zM104.1 86.4a.07 .07 0 0 0 .1 0 .07 .07 0 0 0-.1 0zM91.4 134.6a.07 .07 0 0 0 .1 0 .07 .07 0 0 0-.1 0zM104.1 129.5a.07 .07 0 0 0 .1 0 .07 .07 0 0 0-.1 0zM137.1 124.5a.07 .07 0 0 0 .1 0 .07 .07 0 0 0-.1 0zM137.1 88.9a.07 .07 0 0 0 .1 0 .07 .07 0 0 0-.1 0zM167.6 88.9a.07 .07 0 0 0 .1 0 .07 .07 0 0 0-.1 0zM175.2 99.1a.07 .07 0 0 0 .1 0 .07 .07 0 0 0-.1 0zM91.4 221a.07 .07 0 0 0 .1 0 .07 .07 0 0 0-.1 0zM104.1 215.9a.07 .07 0 0 0 .1 0 .07 .07 0 0 0-.1 0zM137.1 210.8a.07 .07 0 0 0 .1 0 .07 .07 0 0 0-.1 0zM167.6 175.3a.07 .07 0 0 0 .1 0 .07 .07 0 0 0-.1 0zM175.2 185.4a.07 .07 0 0 0 .1 0 .07 .07 0 0 0-.1 0zM91.4 177.8a.07 .07 0 0 0 .1 0 .07 .07 0 0 0-.1 0zM104.1 172.7a.07 .07 0 0 0 .1 0 .07 .07 0 0 0-.1 0zM137.1 175.3a.07 .07 0 0 0 .1 0 .07 .07 0 0 0-.1 0zM317.4 53.3a.1 .1 0 0 0 .2 0 .1 .1 0 0 0-.2 0zM292 91.4a.1 .1 0 0 0 .2 0 .1 .1 0 0 0-.2 0zM304.7 86.4a.1 .1 0 0 0 .2 0 .1 .1 0 0 0-.2 0zM292 134.6a.1 .1 0 0 0 .2 0 .1 .1 0 0 0-.2 0zM304.7 129.5a.1 .1 0 0 0 .2 0 .1 .1 0 0 0-.2 0zM337.8 124.5a.07 .07 0 0 0 .1 0 .07 .07 0 0 0-.1 0zM337.8 88.9a.07 .07 0 0 0 .1 0 .07 .07 0 0 0-.1 0zM368.2 88.9a.1 .1 0 0 0 .2 0 .1 .1 0 0 0-.2 0zM375.9 99.1a.07 .07 0 0 0 .1 0 .07 .07 0 0 0-.1 0zM292 221a.1 .1 0 0 0 .2 0 .1 .1 0 0 0-.2 0zM304.7 215.9a.1 .1 0 0 0 .2 0 .1 .1 0 0 0-.2 0zM337.8 210.8a.07 .07 0 0 0 .1 0 .07 .07 0 0 0-.1 0zM368.2 175.3a.1 .1 0 0 0 .2 0 .1 .1 0 0 0-.2 0zM375.9 185.4a.07 .07 0 0 0 .1 0 .07 .07 0 0 0-.1 0zM292 177.8a.1 .1 0 0 0 .2 0 .1 .1 0 0 0-.2 0zM304.7 172.7a.1 .1 0 0 0 .2 0 .1 .1 0 0 0-.2 0zM337.8 175.3a.07 .07 0 0 0 .1 0 .07 .07 0 0 0-.1 0zM157.4 99.1a.07 .07 0 0 0 .1 0 .07 .07 0 0 0-.1 0zM137.1 114.3a.07 .07 0 0 0 .1 0 .07 .07 0 0 0-.1 0zM167.6 88.9a.07 .07 0 0 0 .1 0 .07 .07 0 0 0-.1 0zM137.1 81.3a.07 .07 0 0 0 .1 0 .07 .07 0 0 0-.1 0zM157.4 185.4a.07 .07 0 0 0 .1 0 .07 .07 0 0 0-.1 0zM137.1 200.7a.07 .07 0 0 0 .1 0 .07 .07 0 0 0-.1 0zM167.6 175.3a.07 .07 0 0 0 .1 0 .07 .07 0 0 0-.1 0zM137.1 167.6a.07 .07 0 0 0 .1 0 .07 .07 0 0 0-.1 0zM358.1 99.1a.07 .07 0 0 0 .1 0 .07 .07 0 0 0-.1 0zM337.8 114.3a.07 .07 0 0 0 .1 0 .07 .07 0 0 0-.1 0zM368.2 88.9a.1 .1 0 0 0 .2 0 .1 .1 0 0 0-.2 0zM337.8 81.3a.07 .07 0 0 0 .1 0 .07 .07 0 0 0-.1 0zM358.1 185.4a.07 .07 0 0 0 .1 0 .07 .07 0 0 0-.1 0zM337.8 200.7a.07 .07 0 0 0 .1 0 .07 .07 0 0 0-.1 0zM368.2 175.3a.1 .1 0 0 0 .2 0 .1 .1 0 0 0-.2 0zM337.8 167.6a.07 .07 0 0 0 .1 0 .07 .07 0 0 0-.1 0zM132 284.5a.07 .07 0 0 0 .1 0 .07 .07 0 0 0-.1 0zM132 289.6a.07 .07 0 0 0 .1 0 .07 .07 0 0 0-.1 0zM132 294.6a.07 .07 0 0 0 .1 0 .07 .07 0 0 0-.1 0zM144.7 276.9a.07 .07 0 0 0 .1 0 .07 .07 0 0 0-.1 0zM144.7 309.9a.07 .07 0 0 0 .1 0 .07 .07 0 0 0-.1 0zM144.7 322.6a.07 .07 0 0 0 .1 0 .07 .07 0 0 0-.1 0zM142.2 281.9a.07 .07 0 0 0 .1 0 .07 .07 0 0 0-.1 0zM144.7 335.3a.07 .07 0 0 0 .1 0 .07 .07 0 0 0-.1 0zM139.6 287a.1 .1 0 0 0 .2 0 .1 .1 0 0 0-.2 0zM144.7 348a.07 .07 0 0 0 .1 0 .07 .07 0 0 0-.1 0zM137.1 292.1a.07 .07 0 0 0 .1 0 .07 .07 0 0 0-.1 0zM147.3 307.3a.07 .07 0 0 0 .1 0 .07 .07 0 0 0-.1 0zM147.3 320a.07 .07 0 0 0 .1 0 .07 .07 0 0 0-.1 0zM147.3 317.5a.07 .07 0 0 0 .1 0 .07 .07 0 0 0-.1 0zM147.3 330.2a.07 .07 0 0 0 .1 0 .07 .07 0 0 0-.1 0zM147.3 332.7a.07 .07 0 0 0 .1 0 .07 .07 0 0 0-.1 0zM147.3 342.9a.07 .07 0 0 0 .1 0 .07 .07 0 0 0-.1 0zM147.3 345.4a.07 .07 0 0 0 .1 0 .07 .07 0 0 0-.1 0zM205.7 284.5a.07 .07 0 0 0 .1 0 .07 .07 0 0 0-.1 0zM205.7 289.6a.07 .07 0 0 0 .1 0 .07 .07 0 0 0-.1 0zM205.7 294.6a.07 .07 0 0 0 .1 0 .07 .07 0 0 0-.1 0zM218.4 276.9a.07 .07 0 0 0 .1 0 .07 .07 0 0 0-.1 0zM218.4 309.9a.07 .07 0 0 0 .1 0 .07 .07 0 0 0-.1 0zM218.4 322.6a.07 .07 0 0 0 .1 0 .07 .07 0 0 0-.1 0zM215.8 281.9a.1 .1 0 0 0 .2 0 .1 .1 0 0 0-.2 0zM218.4 335.3a.07 .07 0 0 0 .1 0 .07 .07 0 0 0-.1 0zM213.3 287a.07 .07 0 0 0 .1 0 .07 .07 0 0 0-.1 0zM218.4 348a.07 .07 0 0 0 .1 0 .07 .07 0 0 0-.1 0zM210.8 292.1a.07 .07 0 0 0 .1 0 .07 .07 0 0 0-.1 0zM220.9 307.3a.07 .07 0 0 0 .1 0 .07 .07 0 0 0-.1 0zM220.9 320a.07 .07 0 0 0 .1 0 .07 .07 0 0 0-.1 0zM220.9 317.5a.07 .07 0 0 0 .1 0 .07 .07 0 0 0-.1 0zM220.9 330.2a.07 .07 0 0 0 .1 0 .07 .07 0 0 0-.1 0zM220.9 332.7a.07 .07 0 0 0 .1 0 .07 .07 0 0 0-.1 0zM220.9 342.9a.07 .07 0 0 0 .1 0 .07 .07 0 0 0-.1 0zM220.9 345.4a.07 .07 0 0 0 .1 0 .07 .07 0 0 0-.1 0z" fill="#f0f" stroke="#f0f" stroke-width="1.9"/>
<g font-size="7.3" fill="#0f0">
<text x="408.3" y="407">&lt;Code&gt;</text>
<text x="443.4" y="407">C</text>
<text x="470.3" y="407">RL0003</text>
<text x="523.4" y="407">C</text>
</g>
<g font-size="5.9" fill="#00f">
<text x="67.3" y="30.5">6</text>
<text x="152.4" y="30.5">5</text>
<text x="236.2" y="30.5">4</text>
<text x="321.3" y="30.5">3</text>
<text x="405.1" y="30.5">2</text>
<text x="490.2" y="30.5">1</text>
<text x="19" y="81.3">D</text>
<text x="535.9" y="82.6">D</text>
<text x="19" y="177.8">C</text>
<text x="535.9" y="176.5">C</text>
<text x="19" y="274.3">B</text>
<text x="535.9" y="274.3">B</text>
<text x="535.9" y="367">A</text>
<text x="19" y="372.1">A</text>
</g>
<g font-size="5.9" fill="#0f0">
<text x="437.8" y="364.5">REVOLUTION LIGHTING</text>
<text x="469.2" y="381.1">PDG</text>
</g>
<g font-size="3.6" fill="#0f0">
<text x="352" y="386.4">&lt;Drawn By&gt;</text>
<text x="381" y="386.4">&lt;Drawn Date&gt;</text>
<text x="348.8" y="396.6">&lt;Checked By&gt;</text>
<text x="381" y="396.6">&lt;Checked Date&gt;</text>
<text x="357.8" y="406.7">&lt;QC By&gt;</text>
<text x="381" y="406.7">&lt;QC Date&gt;</text>
<text x="348.1" y="416.9">&lt;Released By&gt;</text>
<text x="381" y="416.9">&lt;Release Date&gt;</text>
<text x="417.8" y="416.9">&lt;Scale&gt;</text>
<text x="499.1" y="416.9">5</text>
<text x="510.5" y="416.9">5</text>
</g>
<g font-size="2.4" fill="#00f">
<text x="113.1" y="38.1">+24V</text>
<text x="313.7" y="38.1">+24V</text>
<text x="157.5" y="69.8" transform="rotate(-90 157.5 69.8)">3</text>
<text x="358.1" y="69.8" transform="rotate(-90 358.1 69.8)">3</text>
<text x="149.7" y="73.7">1</text>
<text x="350.3" y="73.7">1</text>
<text x="157.5" y="78.9" transform="rotate(-90 157.5 78.9)">2</text>
<text x="358.1" y="78.9" transform="rotate(-90 358.1 78.9)">2</text>
<text x="53.6" y="91.4">PWM0</text>
<text x="177.4" y="106.7">+5V</text>
<text x="200.3" y="104.9" transform="rotate(-90 200.3 104.9)">4</text>
<text x="210.5" y="104.9" transform="rotate(-90 210.5 104.9)">2</text>
<text x="213" y="104.9" transform="rotate(-90 213 104.9)">5</text>
<text x="223.2" y="104.9" transform="rotate(-90 223.2 104.9)">7</text>
<text x="378.1" y="106.7">+5V</text>
<text x="401" y="104.9" transform="rotate(-90 401 104.9)">4</text>
<text x="411.1" y="104.9" transform="rotate(-90 411.1 104.9)">2</text>
<text x="413.7" y="104.9" transform="rotate(-90 413.7 104.9)">5</text>
<text x="423.8" y="104.9" transform="rotate(-90 423.8 104.9)">7</text>
<text x="157.5" y="110.5" transform="rotate(-90 157.5 110.5)">3</text>
<text x="358.1" y="110.5" transform="rotate(-90 358.1 110.5)">3</text>
<text x="149.7" y="114.3">1</text>
<text x="157.5" y="119.6" transform="rotate(-90 157.5 119.6)">2</text>
<text x="350.3" y="114.3">1</text>
<text x="358.1" y="119.6" transform="rotate(-90 358.1 119.6)">2</text>
<text x="187.6" y="125.4" transform="rotate(-90 187.6 125.4)">1</text>
<text x="195.2" y="125.4" transform="rotate(-90 195.2 125.4)">8</text>
<text x="205.4" y="125.4" transform="rotate(-90 205.4 125.4)">3</text>
<text x="218.1" y="125.4" transform="rotate(-90 218.1 125.4)">6</text>
<text x="388.3" y="125.4" transform="rotate(-90 388.3 125.4)">1</text>
<text x="395.9" y="125.4" transform="rotate(-90 395.9 125.4)">8</text>
<text x="406" y="125.4" transform="rotate(-90 406 125.4)">3</text>
<text x="418.7" y="125.4" transform="rotate(-90 418.7 125.4)">6</text>
<text x="53.6" y="134.6">PWM1</text>
<text x="149.7" y="160">1</text>
<text x="157.5" y="156.2" transform="rotate(-90 157.5 156.2)">3</text>
<text x="350.3" y="160">1</text>
<text x="358.1" y="156.2" transform="rotate(-90 358.1 156.2)">3</text>
<text x="157.5" y="165.3" transform="rotate(-90 157.5 165.3)">2</text>
<text x="358.1" y="165.3" transform="rotate(-90 358.1 165.3)">2</text>
<text x="200.3" y="191.3" transform="rotate(-90 200.3 191.3)">4</text>
<text x="210.5" y="191.3" transform="rotate(-90 210.5 191.3)">2</text>
<text x="213" y="191.3" transform="rotate(-90 213 191.3)">5</text>
<text x="223.2" y="191.3" transform="rotate(-90 223.2 191.3)">7</text>
<text x="401" y="191.3" transform="rotate(-90 401 191.3)">4</text>
<text x="411.1" y="191.3" transform="rotate(-90 411.1 191.3)">2</text>
<text x="413.7" y="191.3" transform="rotate(-90 413.7 191.3)">5</text>
<text x="423.8" y="191.3" transform="rotate(-90 423.8 191.3)">7</text>
<text x="157.5" y="196.8" transform="rotate(-90 157.5 196.8)">3</text>
<text x="177.4" y="193">+5V</text>
<text x="358.1" y="196.8" transform="rotate(-90 358.1 196.8)">3</text>
<text x="378.1" y="193">+5V</text>
<text x="149.7" y="200.7">1</text>
<text x="350.3" y="200.7">1</text>
<text x="157.5" y="205.9" transform="rotate(-90 157.5 205.9)">2</text>
<text x="358.1" y="205.9" transform="rotate(-90 358.1 205.9)">2</text>
<text x="187.6" y="211.8" transform="rotate(-90 187.6 211.8)">1</text>
<text x="195.2" y="211.8" transform="rotate(-90 195.2 211.8)">8</text>
<text x="205.4" y="211.8" transform="rotate(-90 205.4 211.8)">3</text>
<text x="218.1" y="211.8" transform="rotate(-90 218.1 211.8)">6</text>
<text x="388.3" y="211.8" transform="rotate(-90 388.3 211.8)">1</text>
<text x="395.9" y="211.8" transform="rotate(-90 395.9 211.8)">8</text>
<text x="406" y="211.8" transform="rotate(-90 406 211.8)">3</text>
<text x="418.7" y="211.8" transform="rotate(-90 418.7 211.8)">6</text>
<text x="102.1" y="276.9">0_10V_OUT0</text>
<text x="102.1" y="281.9">0_10V_OUT1</text>
<text x="102.1" y="287">0_10V_OUT2</text>
<text x="102.1" y="292.1">0_10V_OUT3</text>
</g>
<g font-size="2.3" fill="#00f">
<text x="450.8" y="41.9">LTR</text>
<text x="473.7" y="41.9">ECO NO:</text>
<text x="478.8" y="36.8">REVISION RECORD</text>
<text x="502.9" y="41.9">APPROVED:</text>
<text x="522.7" y="41.9">DATE:</text>
<text x="122.7" y="58.2">C51</text>
<text x="323.3" y="58.2">C38</text>
<text x="122.7" y="62.5">0.1uF 50V</text>
<text x="323.3" y="62.5">0.1uF 50V</text>
<text x="117.8" y="80.8">R99</text>
<text x="130.2" y="81">10K</text>
<text x="317.6" y="80.8">R120</text>
<text x="330.9" y="81">10K</text>
<text x="108.6" y="85.9">2</text>
<text x="111.8" y="89.7">U12-A</text>
<text x="112.3" y="87.1">-</text>
<text x="116.3" y="84.8" transform="rotate(-90 116.3 84.8)">4</text>
<text x="123.4" y="88.4">1</text>
<text x="139.5" y="88.9">D25</text>
<text x="309.2" y="85.9">2</text>
<text x="312.4" y="89.7">U14-A</text>
<text x="312.9" y="87.1">-</text>
<text x="317" y="84.8" transform="rotate(-90 317 84.8)">4</text>
<text x="324.1" y="88.4">1</text>
<text x="340.2" y="88.9">D29</text>
<text x="71.2" y="90.9">R101</text>
<text x="84.5" y="91.2">10K</text>
<text x="108.6" y="90.9">3</text>
<text x="112.3" y="92.3">+</text>
<text x="120.1" y="93.5">LM324</text>
<text x="254.5" y="91.4">PWM4</text>
<text x="271.9" y="90.9">R123</text>
<text x="285.2" y="91.2">10K</text>
<text x="309.2" y="90.9">3</text>
<text x="312.9" y="92.3">+</text>
<text x="320.7" y="93.5">LM324</text>
<text x="90.6" y="100.8">10uF</text>
<text x="91.5" y="96.5">C43</text>
<text x="103.6" y="99.8">R96</text>
<text x="116.3" y="96.4" transform="rotate(-90 116.3 96.4)">11</text>
<text x="139.5" y="99.1">D26</text>
<text x="291.2" y="100.8">10uF</text>
<text x="292.2" y="96.5">C53</text>
<text x="303.4" y="99.8">R118</text>
<text x="317" y="96.4" transform="rotate(-90 317 96.4)">11</text>
<text x="340.2" y="99.1">D30</text>
<text x="167.6" y="104.4">R84</text>
<text x="175.2" y="104.4">R91</text>
<text x="367.4" y="104.4">R115 R121</text>
<text x="104.1" y="109.2">10K</text>
<text x="304.7" y="109.2">10K</text>
<text x="167.8" y="114.6">NS</text>
<text x="175.4" y="114.6">NS</text>
<text x="231.9" y="115.6" transform="rotate(-90 231.9 115.6)">K1</text>
<text x="368.4" y="114.6">NS</text>
<text x="376" y="114.6">NS</text>
<text x="432.6" y="115.6" transform="rotate(-90 432.6 115.6)">K3</text>
<text x="117.8" y="124">R98</text>
<text x="130.2" y="124.2">10K</text>
<text x="317.6" y="124">R119</text>
<text x="330.9" y="124.2">10K</text>
<text x="108.6" y="129">6</text>
<text x="112.3" y="130.3">-</text>
<text x="123.4" y="131.6">7</text>
<text x="229.9" y="129.3">0_10V_OUT1</text>
<text x="309.2" y="129">6</text>
<text x="312.9" y="130.3">-</text>
<text x="324.1" y="131.6">7</text>
<text x="430.5" y="129.3">0_10V_OUT5</text>
<text x="71.2" y="134.1">R102</text>
<text x="84.5" y="134.3">10K</text>
<text x="108.6" y="134.1">5</text>
<text x="111.8" y="132.9">U12-B</text>
<text x="112.3" y="135.4">+</text>
<text x="120.1" y="136.6">LM324</text>
<text x="254.5" y="134.6">PWM5</text>
<text x="271.9" y="134.1">R127</text>
<text x="285.2" y="134.3">10K</text>
<text x="309.2" y="134.1">5</text>
<text x="312.4" y="132.9">U14-B</text>
<text x="312.9" y="135.4">+</text>
<text x="320.7" y="136.6">LM324</text>
<text x="91.5" y="139.7">C44</text>
<text x="103.6" y="143">R95</text>
<text x="229.9" y="139.4">0_10V_OUT0</text>
<text x="292.2" y="139.7">C54</text>
<text x="303.4" y="143">R117</text>
<text x="430.5" y="139.4">0_10V_OUT4</text>
<text x="90.6" y="144">10uF</text>
<text x="291.2" y="144">10uF</text>
<text x="104.1" y="152.4">10K</text>
<text x="304.7" y="152.4">10K</text>
<text x="116.9" y="167.1">R110</text>
<text x="130.2" y="167.4">10K</text>
<text x="317.6" y="167.1">R132</text>
<text x="330.9" y="167.4">10K</text>
<text x="108.6" y="172.2">9</text>
<text x="112.3" y="173.5">-</text>
<text x="309.2" y="172.2">9</text>
<text x="312.9" y="173.5">-</text>
<text x="53.8" y="177.8">PWM2</text>
<text x="71.2" y="177.3">R104</text>
<text x="84.5" y="177.5">10K</text>
<text x="106.8" y="177.3">10</text>
<text x="111.8" y="176.1">U12-C</text>
<text x="112.3" y="178.6">+</text>
<text x="120.1" y="179.8">LM324</text>
<text x="123.4" y="174.8">8</text>
<text x="139.5" y="175.3">D27</text>
<text x="254.5" y="177.8">PWM6</text>
<text x="271.9" y="177.3">R129</text>
<text x="285.2" y="177.5">10K</text>
<text x="307.5" y="177.3">10</text>
<text x="312.4" y="176.1">U14-C</text>
<text x="312.9" y="178.6">+</text>
<text x="320.7" y="179.8">LM324</text>
<text x="324.1" y="174.8">8</text>
<text x="340.2" y="175.3">D31</text>
<text x="91.5" y="182.9">C45</text>
<text x="139.5" y="185.4">D28</text>
<text x="292.2" y="182.9">C56</text>
<text x="340.2" y="185.4">D32</text>
<text x="90.6" y="187.2">10uF</text>
<text x="102.7" y="186.2">R113</text>
<text x="166.7" y="190.7">R100 R105</text>
<text x="291.2" y="187.2">10uF</text>
<text x="303.4" y="186.2">R134</text>
<text x="367.4" y="190.7">R128 R136</text>
<text x="104.1" y="195.6">10K</text>
<text x="304.7" y="195.6">10K</text>
<text x="167.8" y="200.9">NS</text>
<text x="175.4" y="200.9">NS</text>
<text x="231.9" y="201.9" transform="rotate(-90 231.9 201.9)">K2</text>
<text x="368.4" y="200.9">NS</text>
<text x="376" y="200.9">NS</text>
<text x="432.6" y="201.9" transform="rotate(-90 432.6 201.9)">K4</text>
<text x="106.8" y="215.4">13</text>
<text x="116.9" y="210.3">R111</text>
<text x="130.2" y="210.5">10K</text>
<text x="229.9" y="215.6">0_10V_OUT3</text>
<text x="307.5" y="215.4">13</text>
<text x="317.6" y="210.3">R133</text>
<text x="330.9" y="210.5">10K</text>
<text x="430.5" y="215.6">0_10V_OUT7</text>
<text x="53.8" y="221">PWM3</text>
<text x="71.2" y="220.5">R107</text>
<text x="84.5" y="220.7">10K</text>
<text x="106.8" y="220.5">12</text>
<text x="111.7" y="219.3">U12-D</text>
<text x="112.3" y="216.7">-</text>
<text x="112.3" y="221.8">+</text>
<text x="123.4" y="217.9">14</text>
<text x="254.5" y="221">PWM7</text>
<text x="271.9" y="220.5">R130</text>
<text x="285.2" y="220.7">10K</text>
<text x="307.5" y="220.5">12</text>
<text x="312.4" y="219.3">U14-D</text>
<text x="312.9" y="216.7">-</text>
<text x="312.9" y="221.8">+</text>
<text x="324.1" y="217.9">14</text>
<text x="91.5" y="226">C47</text>
<text x="120.1" y="223">LM324</text>
<text x="229.9" y="225.8">0_10V_OUT2</text>
<text x="292.2" y="226">C57</text>
<text x="320.7" y="223">LM324</text>
<text x="430.5" y="225.8">0_10V_OUT6</text>
<text x="90.6" y="230.4">10uF</text>
<text x="102.7" y="229.3">R114</text>
<text x="291.2" y="230.4">10uF</text>
<text x="303.4" y="229.3">R135</text>
<text x="104.1" y="238.8">10K</text>
<text x="304.7" y="238.8">10K</text>
<text x="164.3" y="273.3">J18</text>
<text x="238" y="273.3">J25</text>
<text x="159.9" y="276.6">1</text>
<text x="159.9" y="279.1">2</text>
<text x="159.9" y="281.7">3</text>
<text x="176.3" y="276.9">0_10V_OUT4</text>
<text x="176.3" y="281.9">0_10V_OUT5</text>
<text x="233.5" y="276.6">1</text>
<text x="233.5" y="279.1">2</text>
<text x="233.5" y="281.7">3</text>
<text x="159.9" y="284.2">4</text>
<text x="159.9" y="286.8">5</text>
<text x="176.3" y="287">0_10V_OUT6</text>
<text x="233.5" y="284.2">4</text>
<text x="233.5" y="286.8">5</text>
<text x="159.9" y="289.3">6</text>
<text x="159.9" y="291.8">7</text>
<text x="176.3" y="292.1">0_10V_OUT7</text>
<text x="233.5" y="289.3">6</text>
<text x="233.5" y="291.8">7</text>
<text x="159.9" y="294.4">8</text>
<text x="233.5" y="294.4">8</text>
<text x="157.8" y="300.5">0395311008</text>
<text x="231.5" y="300.5">0395311008</text>
<text x="407.4" y="360.7">COMPANY:</text>
<text x="407.4" y="373.4">TITLE:</text>
<text x="343.9" y="382.3">DRAWN:</text>
<text x="382" y="382.3">DATED:</text>
<text x="343.9" y="392.4">CHECKED:</text>
<text x="382" y="392.4">DATED:</text>
<text x="417.8" y="393.7">CODE:</text>
<text x="442" y="393.7">SIZE:</text>
<text x="478.8" y="393.7">DRAWING NO:</text>
<text x="523.2" y="393.7">REV:</text>
<text x="343.9" y="402.6">QUALITY CONTROL:</text>
<text x="382" y="402.6">DATED:</text>
<text x="343.9" y="412.7">RELEASED:</text>
<text x="382" y="412.7">DATED:</text>
<text x="407.7" y="416.6">SCALE:</text>
<text x="488.9" y="416.6">SHEET:</text>
<text x="500.4" y="416.6">OF</text>
</g>
<g font-size="2.2" fill="#00f">
<text x="160" y="72.9">Q4</text>
<text x="360.7" y="72.9">Q12</text>
<text x="160" y="113.5">Q7</text>
<text x="360.7" y="113.5">Q15</text>
<text x="160" y="159.3">Q8</text>
<text x="360.7" y="159.3">Q16</text>
<text x="160" y="199.9">Q11</text>
<text x="360.7" y="199.9">Q19</text>
<text x="161.2" y="304.3">J9</text>
<text x="233.5" y="304.3">J21</text>
<text x="159.9" y="317">J11</text>
<text x="233.5" y="317">J23</text>
<text x="159.9" y="329.7">J15</text>
<text x="233.5" y="329.7">J27</text>
<text x="159.9" y="342.4">J19</text>
<text x="233.5" y="342.4">J29</text>
</g>
</svg>
